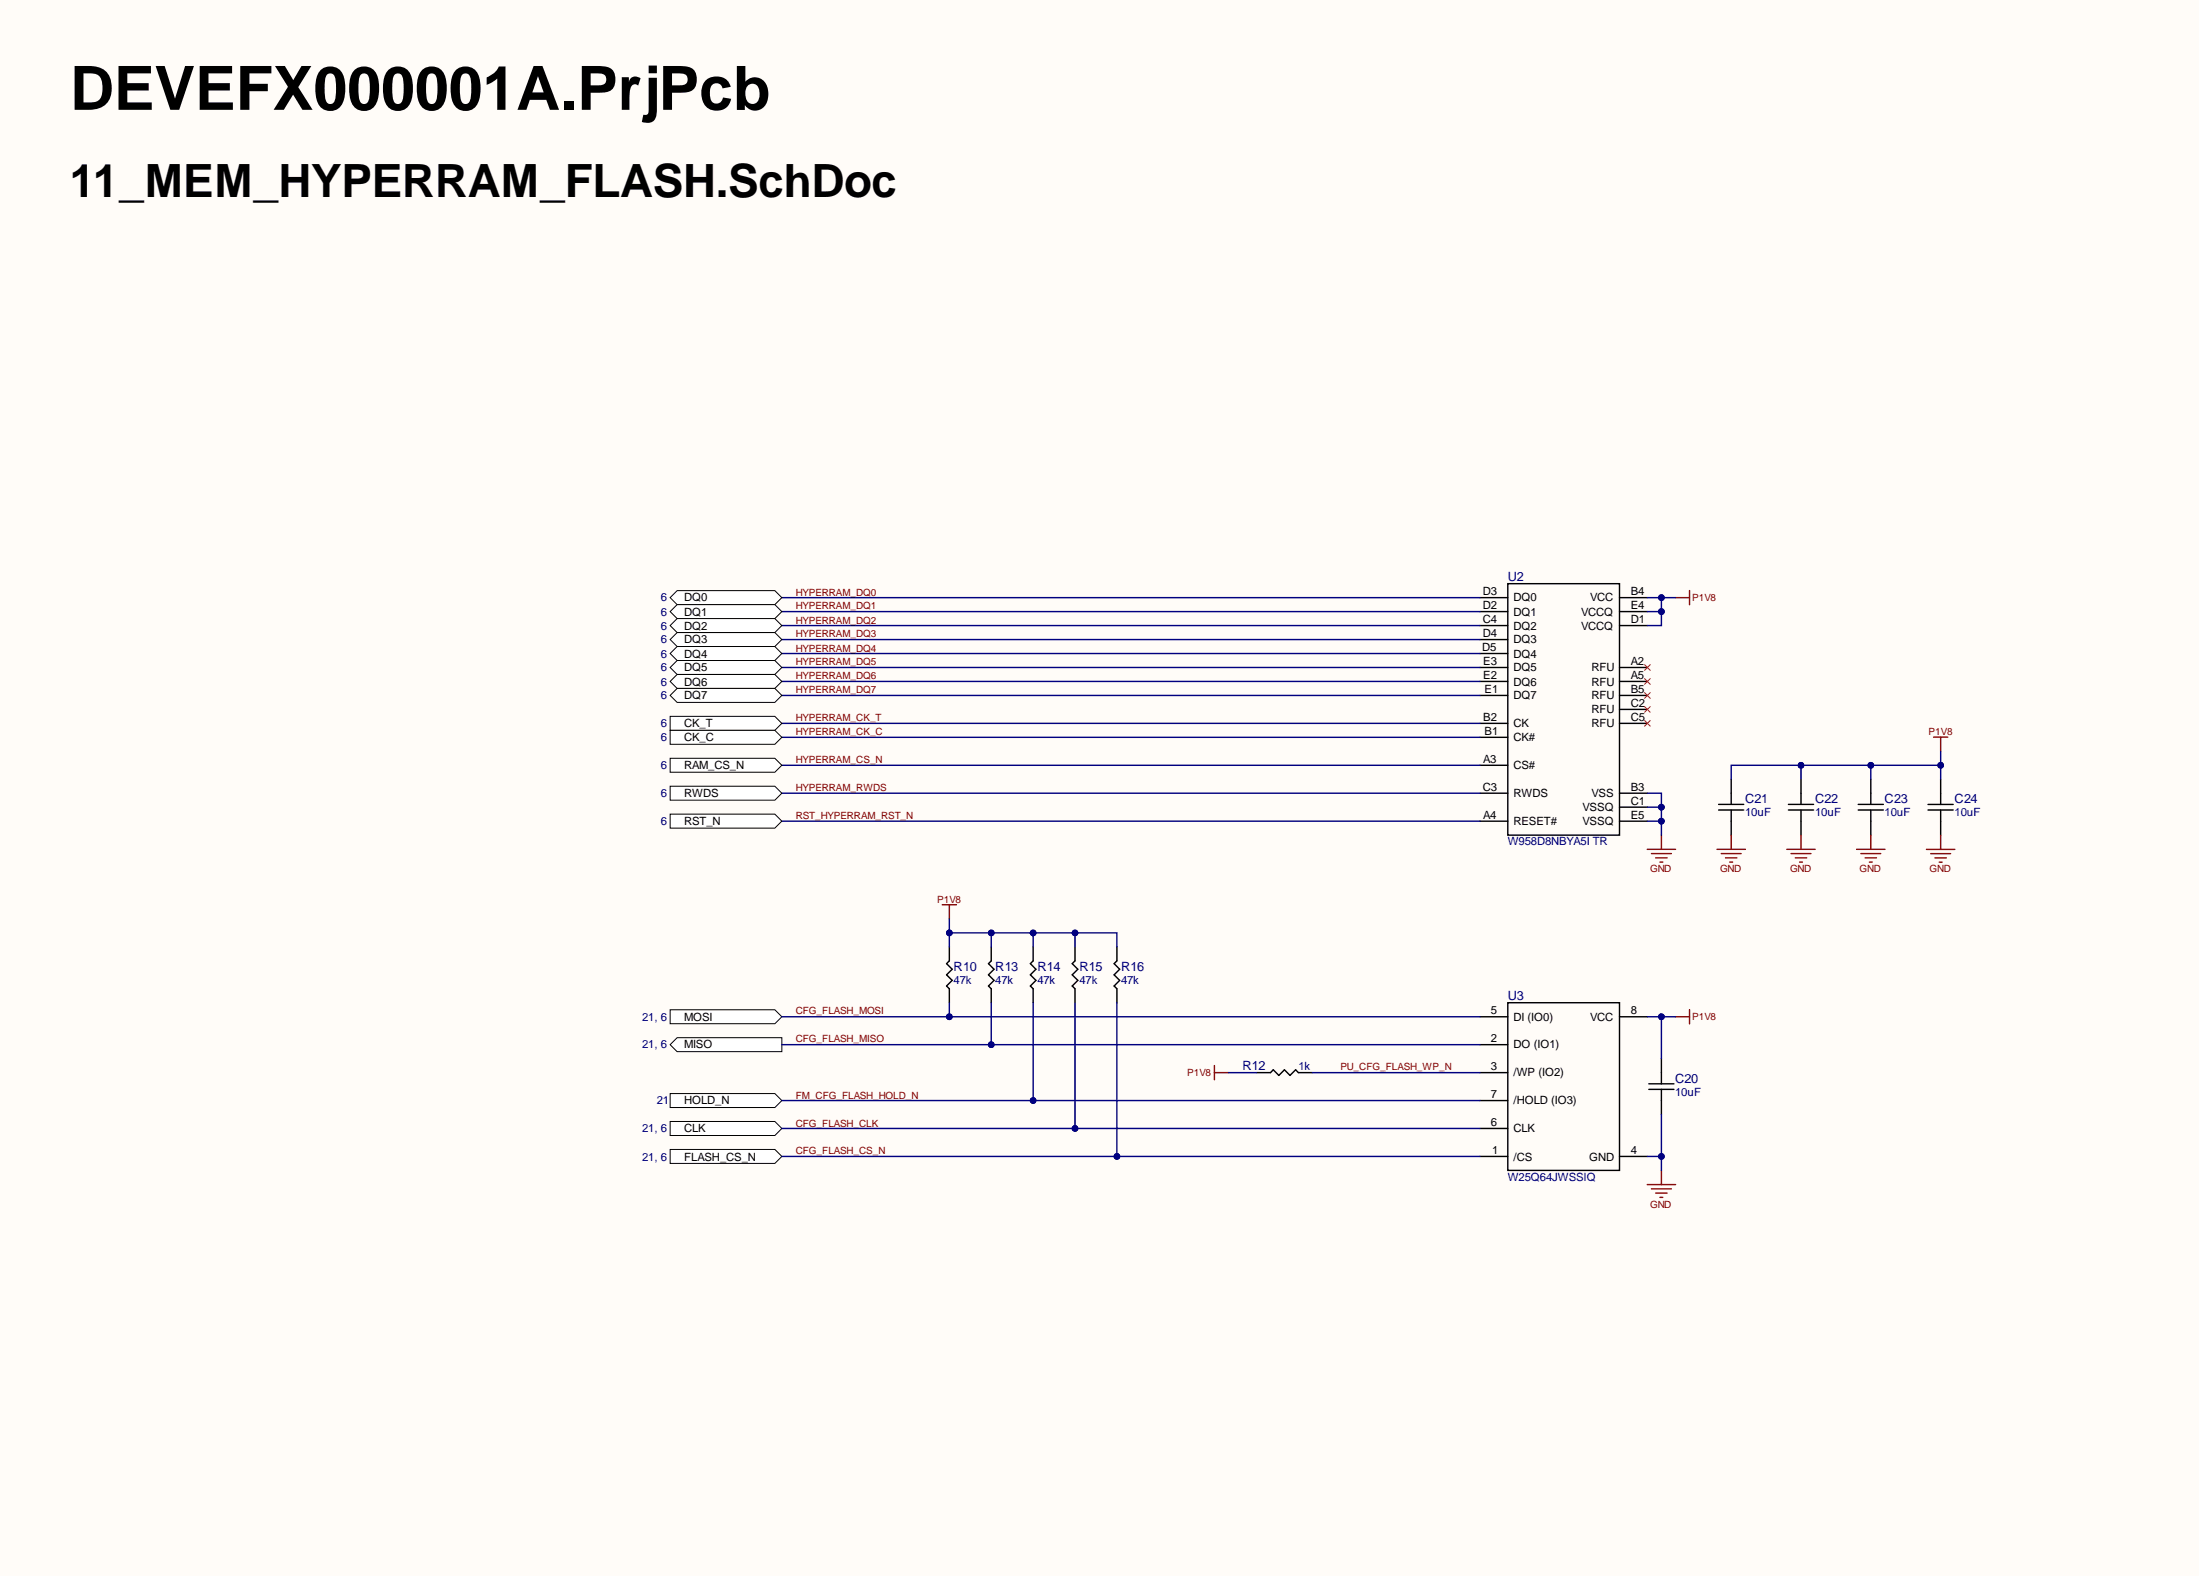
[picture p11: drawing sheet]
<svg xmlns="http://www.w3.org/2000/svg" width="393mm" height="282mm" viewBox="0 0 393 282" stroke-linecap="round" stroke-linejoin="round" font-family="sans-serif">
<g fill="#fffcf8">
<path d="M0 0h393.1v281.6h-393.1z" fill-rule="evenodd"/>
<path d="M0 0h393.1v281.6h-393.1z" fill-rule="evenodd"/>
</g>
<g fill="none" stroke="#000" stroke-width=".25">
<path d="M264.6 119.3h5M264.6 106.8h5M264.6 111.8h5M264.6 109.3h5M264.6 114.3h5M264.6 116.8h5M269.6 104.3h20v45h-20zM289.6 119.3h4.9M289.6 106.8h4.9M289.6 111.8h4.9M289.6 109.3h4.9M264.6 136.8h5"/>
<path d="M264.6 121.8h5M264.6 131.8h5M264.6 129.3h5M264.6 124.3h5M289.6 121.8h4.9M289.6 129.3h4.9M289.6 124.3h4.9M289.6 126.8h4.9M264.6 146.8h5M264.6 141.8h5M289.6 146.8h4.9M289.6 141.8h4.9"/>
<path d="M289.6 144.3h4.9M169.7 169.2v2.5l-.5 .5 1 1-1 1 1 1-1 1 .5 .5v2.5M177.2 169.2v2.5l-.5 .5 1 1-1 1 1 1-1 1 .5 .5v2.5M184.7 169.2v2.5l-.5 .5 1 1-1 1 1 1-1 1 .5 .5v2.5M192.2 169.2v2.5l-.5 .5 1 1-1 1 1 1-1 1 .5 .5v2.5M199.7 169.2v2.5l-.5 .5 1 1-1 1 1 1-1 1 .5 .5v2.5M269.6 179.2h20v30h-20zM224.7 191.7h2.5l.5-.5 .9 1 1.1-1 .9 1 1-1 .5 .5h2.5M264.6 186.7h5M264.6 191.7h5M264.6 181.7h5M264.6 196.7h5"/>
<path d="M289.6 181.7h4.9M294.8 193.7h4.5M294.8 194.7h4.5M297 189.2v4.5M297 194.7v4.5M264.6 206.7h5M264.6 201.7h5M289.6 206.7h4.9"/>
</g>
<g fill="none" stroke="#800000" stroke-width=".25">
<path d="M294.5 151.8h5.1M295.3 152.6h3.5M296 153.3h2.1M296.8 154.1h.5M297 149.3v2.5M168.5 161.7h2.5M169.7 161.7v2.5M217.1 190.5v2.5M217.1 191.7h2.6M299.5 181.7h2.6M302.1 180.5v2.5M294.5 211.7h5.1"/>
<path d="M295.3 212.5h3.5M296 213.3h2.1M296.8 214h.5M297 209.2v2.5"/>
</g>
<path d="M294 118.8l1.1 1M295.1 118.8l-1.1 1M294 128.8l1.1 1M294 126.3l1.1 1M294 123.8l1.1 1M294 121.3l1.1 1M295.1 128.8l-1.1 1M295.1 126.3l-1.1 1M295.1 123.8l-1.1 1M295.1 121.3l-1.1 1" fill="none" stroke="#f00" stroke-width=".18"/>
<path d="M119.8 180.5h18.7l1.3 1.2-1.3 1.3h-18.7z" fill-rule="evenodd" fill="#fff"/>
<path d="M119.8 180.5h18.7l1.3 1.2-1.3 1.3h-18.7z" fill="none" stroke="#000" stroke-width=".18"/>
<path d="M121.1 185.5h18.7v2.5h-18.7l-1.3-1.3z" fill-rule="evenodd" fill="#fff"/>
<path d="M121.1 185.5h18.7v2.5h-18.7l-1.3-1.3z" fill="none" stroke="#000" stroke-width=".18"/>
<path d="M119.8 195.5h18.7l1.3 1.2-1.3 1.3h-18.7z" fill-rule="evenodd" fill="#fff"/>
<path d="M119.8 195.5h18.7l1.3 1.2-1.3 1.3h-18.7z" fill="none" stroke="#000" stroke-width=".18"/>
<path d="M119.8 200.5h18.7l1.3 1.2-1.3 1.3h-18.7z" fill-rule="evenodd" fill="#fff"/>
<path d="M119.8 200.5h18.7l1.3 1.2-1.3 1.3h-18.7z" fill="none" stroke="#000" stroke-width=".18"/>
<path d="M119.8 205.5h18.7l1.3 1.2-1.3 1.2h-18.7z" fill-rule="evenodd" fill="#fff"/>
<path d="M119.8 205.5h18.7l1.3 1.2-1.3 1.2h-18.7z" fill="none" stroke="#000" stroke-width=".18"/>
<g fill="none" stroke="#800000" stroke-width=".25">
<path d="M299.5 106.8h2.6M302.1 105.6v2.5M345.7 131.8h2.5M347 131.8v2.5M307 151.8h5.1M307.8 152.6h3.5M308.5 153.3h2M309.3 154.1h.5M309.5 149.3v2.5M319.5 151.8h5M320.2 152.6h3.6M321 153.3h2"/>
<path d="M321.8 154.1h.5M322 149.3v2.5M332 151.8h5M332.7 152.6h3.6M333.5 153.3h2M334.2 154.1h.5M334.5 149.3v2.5M344.4 151.8h5.1M345.2 152.6h3.6M346 153.3h2M346.7 154.1h.5M347 149.3v2.5"/>
</g>
<g fill="none" stroke="#000" stroke-width=".25">
<path d="M309.5 139.3v4.5M322 139.3v4.5M334.5 139.3v4.5M347 139.3v4.5M307.3 143.8h4.5M307.3 144.8h4.5M309.5 144.8v4.5M319.8 143.8h4.5M319.8 144.8h4.5M322 144.8v4.5M332.2 143.8h4.5M332.2 144.8h4.5"/>
<path d="M334.5 144.8v4.5M344.7 143.8h4.5M344.7 144.8h4.5M347 144.8v4.5"/>
</g>
<path d="M347 134.3v2.5" fill="none" stroke="#000080" stroke-width=".25"/>
<circle cx="347" cy="136.8" r=".51" fill="#000080"/>
<circle cx="347" cy="136.8" r=".51" fill="none" stroke="#000080" stroke-width=".18"/>
<path d="M139.8 206.7h124.8" fill="none" stroke="#000080" stroke-width=".25"/>
<circle cx="199.7" cy="206.7" r=".51" fill="#000080"/>
<circle cx="199.7" cy="206.7" r=".51" fill="none" stroke="#000080" stroke-width=".18"/>
<path d="M139.8 201.7h124.8" fill="none" stroke="#000080" stroke-width=".25"/>
<circle cx="192.2" cy="201.7" r=".51" fill="#000080"/>
<circle cx="192.2" cy="201.7" r=".51" fill="none" stroke="#000080" stroke-width=".18"/>
<path d="M139.8 196.7h124.8" fill="none" stroke="#000080" stroke-width=".25"/>
<circle cx="184.7" cy="196.7" r=".51" fill="#000080"/>
<circle cx="184.7" cy="196.7" r=".51" fill="none" stroke="#000080" stroke-width=".18"/>
<path d="M139.8 186.7h124.8" fill="none" stroke="#000080" stroke-width=".25"/>
<circle cx="177.2" cy="186.7" r=".51" fill="#000080"/>
<circle cx="177.2" cy="186.7" r=".51" fill="none" stroke="#000080" stroke-width=".18"/>
<path d="M139.8 181.7h124.8" fill="none" stroke="#000080" stroke-width=".25"/>
<circle cx="169.7" cy="181.7" r=".51" fill="#000080"/>
<circle cx="169.7" cy="181.7" r=".51" fill="none" stroke="#000080" stroke-width=".18"/>
<path d="M169.7 169.2v-2.5h30v2.5" fill="none" stroke="#000080" stroke-width=".25"/>
<circle cx="169.7" cy="166.7" r=".51" fill="#000080"/>
<circle cx="169.7" cy="166.7" r=".51" fill="none" stroke="#000080" stroke-width=".18"/>
<circle cx="177.2" cy="166.7" r=".51" fill="#000080"/>
<circle cx="177.2" cy="166.7" r=".51" fill="none" stroke="#000080" stroke-width=".18"/>
<circle cx="184.7" cy="166.7" r=".51" fill="#000080"/>
<circle cx="184.7" cy="166.7" r=".51" fill="none" stroke="#000080" stroke-width=".18"/>
<circle cx="192.2" cy="166.7" r=".51" fill="#000080"/>
<circle cx="192.2" cy="166.7" r=".51" fill="none" stroke="#000080" stroke-width=".18"/>
<path d="M219.7 191.7h5M234.6 191.7h30M294.5 206.7h2.5v2.5" fill="none" stroke="#000080" stroke-width=".25"/>
<circle cx="297" cy="206.7" r=".51" fill="#000080"/>
<circle cx="297" cy="206.7" r=".51" fill="none" stroke="#000080" stroke-width=".18"/>
<path d="M294.5 181.7h5" fill="none" stroke="#000080" stroke-width=".25"/>
<circle cx="297" cy="181.7" r=".51" fill="#000080"/>
<circle cx="297" cy="181.7" r=".51" fill="none" stroke="#000080" stroke-width=".18"/>
<path d="M294.5 141.8h2.5v5h-2.5" fill="none" stroke="#000080" stroke-width=".25"/>
<circle cx="297" cy="144.3" r=".51" fill="#000080"/>
<circle cx="297" cy="144.3" r=".51" fill="none" stroke="#000080" stroke-width=".18"/>
<circle cx="297" cy="146.8" r=".51" fill="#000080"/>
<circle cx="297" cy="146.8" r=".51" fill="none" stroke="#000080" stroke-width=".18"/>
<path d="M294.5 144.3h2.5" fill="none" stroke="#000080" stroke-width=".25"/>
<circle cx="297" cy="144.3" r=".51" fill="#000080"/>
<circle cx="297" cy="144.3" r=".51" fill="none" stroke="#000080" stroke-width=".18"/>
<path d="M294.5 106.8h2.5v5h-2.5" fill="none" stroke="#000080" stroke-width=".25"/>
<circle cx="297" cy="106.8" r=".51" fill="#000080"/>
<circle cx="297" cy="106.8" r=".51" fill="none" stroke="#000080" stroke-width=".18"/>
<circle cx="297" cy="109.3" r=".51" fill="#000080"/>
<circle cx="297" cy="109.3" r=".51" fill="none" stroke="#000080" stroke-width=".18"/>
<path d="M294.5 109.3h2.5" fill="none" stroke="#000080" stroke-width=".25"/>
<circle cx="297" cy="109.3" r=".51" fill="#000080"/>
<circle cx="297" cy="109.3" r=".51" fill="none" stroke="#000080" stroke-width=".18"/>
<path d="M297 106.8h2.5" fill="none" stroke="#000080" stroke-width=".25"/>
<circle cx="297" cy="106.8" r=".51" fill="#000080"/>
<circle cx="297" cy="106.8" r=".51" fill="none" stroke="#000080" stroke-width=".18"/>
<path d="M309.5 139.3v-2.5h37.5v2.5" fill="none" stroke="#000080" stroke-width=".25"/>
<circle cx="322" cy="136.8" r=".51" fill="#000080"/>
<circle cx="322" cy="136.8" r=".51" fill="none" stroke="#000080" stroke-width=".18"/>
<circle cx="334.5" cy="136.8" r=".51" fill="#000080"/>
<circle cx="334.5" cy="136.8" r=".51" fill="none" stroke="#000080" stroke-width=".18"/>
<circle cx="347" cy="136.8" r=".51" fill="#000080"/>
<circle cx="347" cy="136.8" r=".51" fill="none" stroke="#000080" stroke-width=".18"/>
<path d="M169.7 179.2v2.5" fill="none" stroke="#000080" stroke-width=".25"/>
<circle cx="169.7" cy="181.7" r=".51" fill="#000080"/>
<circle cx="169.7" cy="181.7" r=".51" fill="none" stroke="#000080" stroke-width=".18"/>
<path d="M169.7 164.2v2.5" fill="none" stroke="#000080" stroke-width=".25"/>
<circle cx="169.7" cy="166.7" r=".51" fill="#000080"/>
<circle cx="169.7" cy="166.7" r=".51" fill="none" stroke="#000080" stroke-width=".18"/>
<path d="M177.2 179.2v7.5" fill="none" stroke="#000080" stroke-width=".25"/>
<circle cx="177.2" cy="186.7" r=".51" fill="#000080"/>
<circle cx="177.2" cy="186.7" r=".51" fill="none" stroke="#000080" stroke-width=".18"/>
<path d="M177.2 166.7v2.5" fill="none" stroke="#000080" stroke-width=".25"/>
<circle cx="177.2" cy="166.7" r=".51" fill="#000080"/>
<circle cx="177.2" cy="166.7" r=".51" fill="none" stroke="#000080" stroke-width=".18"/>
<path d="M184.7 179.2v17.5" fill="none" stroke="#000080" stroke-width=".25"/>
<circle cx="184.7" cy="196.7" r=".51" fill="#000080"/>
<circle cx="184.7" cy="196.7" r=".51" fill="none" stroke="#000080" stroke-width=".18"/>
<path d="M184.7 166.7v2.5" fill="none" stroke="#000080" stroke-width=".25"/>
<circle cx="184.7" cy="166.7" r=".51" fill="#000080"/>
<circle cx="184.7" cy="166.7" r=".51" fill="none" stroke="#000080" stroke-width=".18"/>
<path d="M192.2 179.2v22.5" fill="none" stroke="#000080" stroke-width=".25"/>
<circle cx="192.2" cy="201.7" r=".51" fill="#000080"/>
<circle cx="192.2" cy="201.7" r=".51" fill="none" stroke="#000080" stroke-width=".18"/>
<path d="M192.2 166.7v2.5" fill="none" stroke="#000080" stroke-width=".25"/>
<circle cx="192.2" cy="166.7" r=".51" fill="#000080"/>
<circle cx="192.2" cy="166.7" r=".51" fill="none" stroke="#000080" stroke-width=".18"/>
<path d="M199.7 179.2v27.5" fill="none" stroke="#000080" stroke-width=".25"/>
<circle cx="199.7" cy="206.7" r=".51" fill="#000080"/>
<circle cx="199.7" cy="206.7" r=".51" fill="none" stroke="#000080" stroke-width=".18"/>
<path d="M297 199.2v7.5" fill="none" stroke="#000080" stroke-width=".25"/>
<circle cx="297" cy="206.7" r=".51" fill="#000080"/>
<circle cx="297" cy="206.7" r=".51" fill="none" stroke="#000080" stroke-width=".18"/>
<path d="M297 181.7v7.5" fill="none" stroke="#000080" stroke-width=".25"/>
<circle cx="297" cy="181.7" r=".51" fill="#000080"/>
<circle cx="297" cy="181.7" r=".51" fill="none" stroke="#000080" stroke-width=".18"/>
<path d="M297 146.8v2.5" fill="none" stroke="#000080" stroke-width=".25"/>
<circle cx="297" cy="146.8" r=".51" fill="#000080"/>
<circle cx="297" cy="146.8" r=".51" fill="none" stroke="#000080" stroke-width=".18"/>
<path d="M322 136.8v2.5" fill="none" stroke="#000080" stroke-width=".25"/>
<circle cx="322" cy="136.8" r=".51" fill="#000080"/>
<circle cx="322" cy="136.8" r=".51" fill="none" stroke="#000080" stroke-width=".18"/>
<path d="M334.5 136.8v2.5" fill="none" stroke="#000080" stroke-width=".25"/>
<circle cx="334.5" cy="136.8" r=".51" fill="#000080"/>
<circle cx="334.5" cy="136.8" r=".51" fill="none" stroke="#000080" stroke-width=".18"/>
<g fill="none" stroke="#000080" stroke-width=".25">
<path d="M139.8 119.3h124.8M139.8 116.8h124.8M139.8 114.3h124.8M139.8 111.8h124.8M139.8 109.3h124.8M139.8 106.8h124.8M139.8 136.8h124.8M139.8 131.8h124.8M139.8 129.3h124.8M139.8 124.3h124.8M139.8 121.8h124.8M139.8 146.8h124.8"/>
<path d="M139.8 141.8h124.8"/>
</g>
<path d="M121.1 105.6h17.4l1.3 1.2-1.3 1.3h-17.4l-1.3-1.3z" fill-rule="evenodd" fill="#fff"/>
<path d="M121.1 105.6h17.4l1.3 1.2-1.3 1.3h-17.4l-1.3-1.3z" fill="none" stroke="#000" stroke-width=".18"/>
<path d="M121.1 108.1h17.4l1.3 1.2-1.3 1.3h-17.4l-1.3-1.3z" fill-rule="evenodd" fill="#fff"/>
<path d="M121.1 108.1h17.4l1.3 1.2-1.3 1.3h-17.4l-1.3-1.3z" fill="none" stroke="#000" stroke-width=".18"/>
<path d="M121.1 110.6h17.4l1.3 1.2-1.3 1.3h-17.4l-1.3-1.3z" fill-rule="evenodd" fill="#fff"/>
<path d="M121.1 110.6h17.4l1.3 1.2-1.3 1.3h-17.4l-1.3-1.3z" fill="none" stroke="#000" stroke-width=".18"/>
<path d="M121.1 113.1h17.4l1.3 1.2-1.3 1.3h-17.4l-1.3-1.3z" fill-rule="evenodd" fill="#fff"/>
<path d="M121.1 113.1h17.4l1.3 1.2-1.3 1.3h-17.4l-1.3-1.3z" fill="none" stroke="#000" stroke-width=".18"/>
<path d="M121.1 115.6h17.4l1.3 1.2-1.3 1.3h-17.4l-1.3-1.3z" fill-rule="evenodd" fill="#fff"/>
<path d="M121.1 115.6h17.4l1.3 1.2-1.3 1.3h-17.4l-1.3-1.3z" fill="none" stroke="#000" stroke-width=".18"/>
<path d="M121.1 118.1h17.4l1.3 1.2-1.3 1.3h-17.4l-1.3-1.3z" fill-rule="evenodd" fill="#fff"/>
<path d="M121.1 118.1h17.4l1.3 1.2-1.3 1.3h-17.4l-1.3-1.3z" fill="none" stroke="#000" stroke-width=".18"/>
<path d="M121.1 120.6h17.4l1.3 1.2-1.3 1.2h-17.4l-1.3-1.2z" fill-rule="evenodd" fill="#fff"/>
<path d="M121.1 120.6h17.4l1.3 1.2-1.3 1.2h-17.4l-1.3-1.2z" fill="none" stroke="#000" stroke-width=".18"/>
<path d="M121.1 123h17.4l1.3 1.3-1.3 1.2h-17.4l-1.3-1.2z" fill-rule="evenodd" fill="#fff"/>
<path d="M121.1 123h17.4l1.3 1.3-1.3 1.2h-17.4l-1.3-1.2z" fill="none" stroke="#000" stroke-width=".18"/>
<path d="M119.8 128h18.7l1.3 1.3-1.3 1.2h-18.7z" fill-rule="evenodd" fill="#fff"/>
<path d="M119.8 128h18.7l1.3 1.3-1.3 1.2h-18.7z" fill="none" stroke="#000" stroke-width=".18"/>
<path d="M119.8 130.5h18.7l1.3 1.3-1.3 1.2h-18.7z" fill-rule="evenodd" fill="#fff"/>
<path d="M119.8 130.5h18.7l1.3 1.3-1.3 1.2h-18.7z" fill="none" stroke="#000" stroke-width=".18"/>
<path d="M119.8 135.5h18.7l1.3 1.3-1.3 1.2h-18.7z" fill-rule="evenodd" fill="#fff"/>
<path d="M119.8 135.5h18.7l1.3 1.3-1.3 1.2h-18.7z" fill="none" stroke="#000" stroke-width=".18"/>
<path d="M119.8 140.5h18.7l1.3 1.3-1.3 1.2h-18.7z" fill-rule="evenodd" fill="#fff"/>
<path d="M119.8 140.5h18.7l1.3 1.3-1.3 1.2h-18.7z" fill="none" stroke="#000" stroke-width=".18"/>
<path d="M119.8 145.5h18.7l1.3 1.3-1.3 1.2h-18.7z" fill-rule="evenodd" fill="#fff"/>
<path d="M119.8 145.5h18.7l1.3 1.3-1.3 1.2h-18.7z" fill="none" stroke="#000" stroke-width=".18"/>
<text font-size="10.9" x="12.5" y="19.6">DEVEFX000001A.PrjPcb</text>
<text font-size="8.2" x="12.5" y="35.2">11_MEM_HYPERRAM_FLASH.SchDoc</text>
<g font-size="2.3" fill="#000080">
<text x="269.6" y="103.9">U2</text>
<text x="312" y="143.6">C21</text>
<text x="324.5" y="143.6">C22</text>
<text x="337" y="143.6">C23</text>
<text x="349.5" y="143.6">C24</text>
<text x="170.5" y="173.5">R10</text>
<text x="177.9" y="173.5">R13</text>
<text x="185.5" y="173.5">R14</text>
<text x="193" y="173.5">R15</text>
<text x="200.4" y="173.5">R16</text>
<text x="269.6" y="178.8">U3</text>
<text x="222.2" y="191.2">R12</text>
<text x="299.5" y="193.5">C20</text>
</g>
<g font-size="2" fill="#000080">
<text x="118.2" y="107.5">6</text>
<text x="118.2" y="110">6</text>
<text x="118.2" y="112.6">6</text>
<text x="118.2" y="115">6</text>
<text x="118.2" y="117.6">6</text>
<text x="118.2" y="120">6</text>
<text x="118.2" y="122.5">6</text>
<text x="118.2" y="125">6</text>
<text x="118.2" y="130">6</text>
<text x="118.2" y="132.5">6</text>
<text x="118.2" y="137.5">6</text>
<text x="118.2" y="142.5">6</text>
<text x="118.2" y="147.5">6</text>
<text x="312" y="145.9">10uF</text>
<text x="324.5" y="145.9">10uF</text>
<text x="337" y="145.9">10uF</text>
<text x="349.5" y="145.9">10uF</text>
<text x="269.6" y="151.1">W958D8NBYA5I TR</text>
<text x="170.5" y="175.9">47k</text>
<text x="177.9" y="175.9">47k</text>
<text x="185.5" y="175.9">47k</text>
<text x="193" y="175.9">47k</text>
<text x="200.4" y="175.9">47k</text>
<text x="114.8" y="182.4">21, 6</text>
<text x="114.8" y="187.4">21, 6</text>
<text x="232.1" y="191.3">1k</text>
<text x="117.4" y="197.4">21</text>
<text x="299.5" y="195.9">10uF</text>
<text x="114.8" y="202.4">21, 6</text>
<text x="114.8" y="207.4">21, 6</text>
<text x="269.6" y="211.1">W25Q64JWSSIQ</text>
</g>
<g font-size="2">
<text x="122.3" y="107.5">DQ0</text>
<text x="265.1" y="106.4">D3</text>
<text x="270.6" y="107.5">DQ0</text>
<text x="284.3" y="107.5">VCC</text>
<text x="291.6" y="106.4">B4</text>
<text x="122.3" y="110">DQ1</text>
<text x="122.3" y="112.6">DQ2</text>
<text x="265.1" y="111.4">C4</text>
<text x="265.1" y="108.8">D2</text>
<text x="265.1" y="113.9">D4</text>
<text x="270.6" y="112.6">DQ2</text>
<text x="270.6" y="110">DQ1</text>
<text x="282.7" y="112.6">VCCQ</text>
<text x="282.7" y="110">VCCQ</text>
<text x="291.6" y="111.4">D1</text>
<text x="291.6" y="108.8">E4</text>
<text x="122.3" y="115">DQ3</text>
<text x="122.3" y="117.6">DQ4</text>
<text x="265" y="116.4">D5</text>
<text x="265.2" y="118.9">E3</text>
<text x="270.6" y="115">DQ3</text>
<text x="270.6" y="117.6">DQ4</text>
<text x="291.6" y="118.9">A2</text>
<text x="122.3" y="120">DQ5</text>
<text x="122.3" y="122.5">DQ6</text>
<text x="122.3" y="125">DQ7</text>
<text x="265.2" y="121.4">E2</text>
<text x="265.4" y="123.9">E1</text>
<text x="270.6" y="125">DQ7</text>
<text x="270.6" y="122.5">DQ6</text>
<text x="270.6" y="120">DQ5</text>
<text x="284.5" y="120">RFU</text>
<text x="284.5" y="122.5">RFU</text>
<text x="284.5" y="125">RFU</text>
<text x="291.6" y="121.4">A5</text>
<text x="291.6" y="123.9">B5</text>
<text x="122.3" y="130">CK_T</text>
<text x="265.2" y="128.9">B2</text>
<text x="265.4" y="131.3">B1</text>
<text x="270.6" y="130">CK</text>
<text x="284.5" y="127.5">RFU</text>
<text x="284.5" y="130">RFU</text>
<text x="291.6" y="126.3">C2</text>
<text x="291.6" y="128.9">C5</text>
<text x="122.3" y="132.5">CK_C</text>
<text x="122.3" y="137.5">RAM_CS_N</text>
<text x="265.2" y="136.3">A3</text>
<text x="270.6" y="137.5">CS#</text>
<text x="270.6" y="132.5">CK#</text>
<text x="122.3" y="142.5">RWDS</text>
<text x="265.1" y="141.3">C3</text>
<text x="270.6" y="142.5">RWDS</text>
<text x="284.5" y="142.5">VSS</text>
<text x="291.6" y="141.3">B3</text>
<text x="291.6" y="143.8">C1</text>
<text x="122.3" y="147.5">RST_N</text>
<text x="265.2" y="146.3">A4</text>
<text x="270.6" y="147.5">RESET#</text>
<text x="282.9" y="144.9">VSSQ</text>
<text x="282.9" y="147.5">VSSQ</text>
<text x="291.6" y="146.3">E5</text>
<text x="122.3" y="182.4">MOSI</text>
<text x="266.5" y="181.3">5</text>
<text x="270.6" y="182.4">DI (IO0)</text>
<text x="284.3" y="182.4">VCC</text>
<text x="291.6" y="181.3">8</text>
<text x="122.3" y="187.4">MISO</text>
<text x="266.5" y="186.3">2</text>
<text x="266.5" y="191.3">3</text>
<text x="270.6" y="187.4">DO (IO1)</text>
<text x="122.3" y="197.4">HOLD_N</text>
<text x="266.5" y="196.3">7</text>
<text x="270.6" y="192.4">/WP (IO2)</text>
<text x="270.6" y="197.4">/HOLD (IO3)</text>
<text x="122.3" y="202.4">CLK</text>
<text x="266.5" y="201.3">6</text>
<text x="270.6" y="202.4">CLK</text>
<text x="122.3" y="207.4">FLASH_CS_N</text>
<text x="266.8" y="206.3">1</text>
<text x="270.6" y="207.4">/CS</text>
<text x="284.1" y="207.4">GND</text>
<text x="291.6" y="206.3">4</text>
</g>
<g font-size="1.8" fill="#800000">
<text x="142.3" y="106.5">HYPERRAM_DQ0</text>
<text x="302.6" y="107.5">P1V8</text>
<text x="142.3" y="108.9">HYPERRAM_DQ1</text>
<text x="142.3" y="111.5">HYPERRAM_DQ2</text>
<text x="142.3" y="113.9">HYPERRAM_DQ3</text>
<text x="142.3" y="116.5">HYPERRAM_DQ4</text>
<text x="142.3" y="118.9">HYPERRAM_DQ5</text>
<text x="142.3" y="121.4">HYPERRAM_DQ6</text>
<text x="142.3" y="123.9">HYPERRAM_DQ7</text>
<text x="142.3" y="131.4">HYPERRAM_CK_C</text>
<text x="142.3" y="128.9">HYPERRAM_CK_T</text>
<text x="344.8" y="131.3">P1V8</text>
<text x="142.3" y="136.4">HYPERRAM_CS_N</text>
<text x="142.3" y="141.4">HYPERRAM_RWDS</text>
<text x="142.3" y="146.4">RST_HYPERRAM_RST_N</text>
<text x="295" y="155.9">GND</text>
<text x="307.5" y="155.9">GND</text>
<text x="320.1" y="155.9">GND</text>
<text x="332.5" y="155.9">GND</text>
<text x="345" y="155.9">GND</text>
<text x="167.6" y="161.4">P1V8</text>
<text x="142.3" y="181.3">CFG_FLASH_MOSI</text>
<text x="302.6" y="182.3">P1V8</text>
<text x="142.3" y="186.3">CFG_FLASH_MISO</text>
<text x="239.7" y="191.3">PU_CFG_FLASH_WP_N</text>
<text x="142.3" y="196.4">FM_CFG_FLASH_HOLD_N</text>
<text x="212.3" y="192.3">P1V8</text>
<text x="142.3" y="201.4">CFG_FLASH_CLK</text>
<text x="142.3" y="206.3">CFG_FLASH_CS_N</text>
<text x="295" y="215.9">GND</text>
</g>
</svg>
